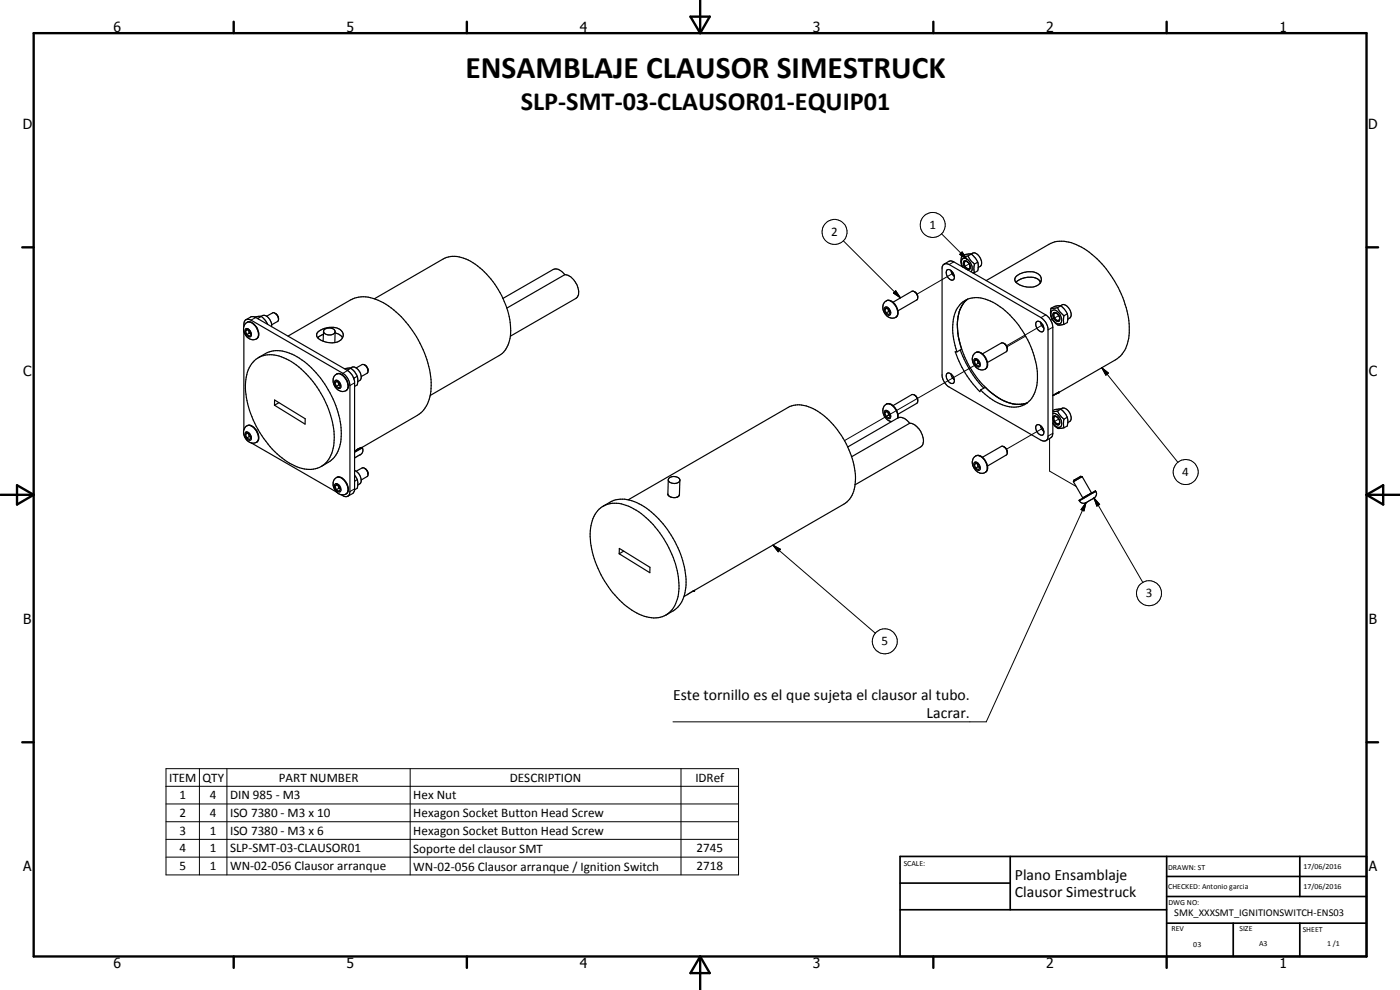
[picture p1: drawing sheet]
<svg xmlns="http://www.w3.org/2000/svg" width="420mm" height="297mm" viewBox="0 0 420 297" stroke-linecap="round" stroke-linejoin="round" font-family="sans-serif">
<g fill="none" stroke="#000" stroke-width=".35">
<path d="M283.4 79.2l-.4 .3-.3 .8v32.5a4.9 4.9 0 0 0 2.1 3.3l27.6 16 .8 .2 .7-.1M283.4 79.2l.6-.1 .8 .3 27.6 15.9a4.7 4.7 0 0 1 2.1 3.4v32.4l-.1 .6-.5 .5M283.4 79.2l1.4-.8 .6-.1 .6 .1 27.8 16.1a4.7 4.7 0 0 1 2.2 3.7v31.8l-.3 1.1-1.8 1.1M288.6 77l-.2 1.4 .4 1.7M289.3 78.4a1.23 1.23 0 0 1 1.7 1l.1 1.2a1.02 1.02 0 0 1-1.1 .3 1.02 1.02 0 0 1-.6-.9l-.3-1zM289.5 78.5a1.32 1.32 0 0 1 1.4 .7 1.32 1.32 0 0 1-.1 1.4 1.54 1.54 0 0 1-1.3-2.1zM290.5 76.8l.8 1.3 1.1 1.1M290.5 76.8l-1.9 .2M291.4 76.2a1.97 1.97 0 0 1 2.9 1.4 1.69 1.69 0 0 1-.7 2.7M291.5 76.2l-1.6 .1-1.3 .7M291.5 76.2l1.1 1.1 .8 1.4M291.5 76.2l-1 .6"/>
<path d="M292.4 79.2l-.1 1.4 .1 1.2M293.4 78.7l.2 1.1-.2 1.4-1 .6M293.4 78.7l-1 .5M73.2 99.4v29.5M73.6 97.2a1.64 1.64 0 0 1 2.8 .2 3.1 3.1 0 0 1 .7 4.2 2.96 2.96 0 0 1-3.4-.9 2.96 2.96 0 0 1-.1-3.5zM73.7 99.4l.4-.6 .8 .4 .4 1.1-.4 .6-.8-.5M73.7 99.4l.4 1M73.8 95.9l.7-.1 .8 .3 27.6 15.9a4.7 4.7 0 0 1 2.1 3.7v31.8l-.2 .8-.4 .6M73.8 95.9l-.5 .8-.1 1.2M74.4 98.9l-.7 .5M74.5 99l.3 .9M74.8 99.9l.5 .2"/>
<path d="M74.8 99.9l-.7 .5M76.4 95.1l27.9 16.1a4.8 4.8 0 0 1 2.1 3.3v32.5M76.4 95.1l-1-.1-1.6 .9M77.4 95.5l.1 .2M77.4 95.5h-.2M78.3 94.9a2.24 2.24 0 0 1 3.1 1.9l.1 1.2M78.4 95l-1.9 .1M78.4 95l1.2 1.1 .7 1.2M78.4 95l-1 .5M82.5 94l-.6-.2-1.9 1.1M82.5 94l.8 .7 .3 1.1M82.5 94l.6 .4 .5 .9"/>
<path d="M83.6 95.8l-.2 .6-1.9 1.1M83.6 95.5v.3M95.5 99.6a5.7 5.7 0 0 1 7-.3 2.25 2.25 0 0 1-2 3.5 5.9 5.9 0 0 1-5.2-1.5 1.17 1.17 0 0 1 .2-1.7zM97.1 99.4l-.1 3M97.2 99a2.05 2.05 0 0 1 3.4 .6 1.96 1.96 0 0 1-3.5-.2zM100.6 99.9l1 .3 1.2 1.1M100.6 99.5l-.1 3.3M150.9 89.5a21.8 21.8 0 0 0-12.4-12.2 7.1 7.1 0 0 0-5.5 .4l-20.7 12M150.9 89.5a19.5 19.5 0 0 1 1.8 13.4 6.4 6.4 0 0 1-2.9 3.8l-20.7 12M169.5 82.4l-17.4 10.1M169.5 82.4a5.3 5.3 0 0 1 4.2 5.1l-.2 1.1-.7 .9-19.6 11.4M169.5 82.4a3.2 3.2 0 0 0-3.5-1.5l-15.1 8.6"/>
<path d="M265.5 90.7a2.12 2.12 0 0 1 3.4 1.1 2.29 2.29 0 0 1-.4 3.6 3.1 3.1 0 0 1-3-1.4 3.1 3.1 0 0 1 0-3.3zM265.5 92.9l.5-.6 .8 .5 .4 1-.4 .6-.8-.5M265.5 92.9l.5 1M266.3 92.5l-.8 .4M266.3 92.5l.4 1M266.7 93.5l.4 .2M266.7 93.5l-.7 .4M274.6 87.6a1.62 1.62 0 0 1 .5 2.4l-5.6 3.3M274.6 87.6l-.6-.3-.4 .1-5.6 3.3M274.6 87.6l.8 1.5M284.1 81.1a1.76 1.76 0 0 1 2.3 1.8v.5a.93 .93 0 0 1-.9 .7 .93 .93 0 0 1-.9-.7 2.33 2.33 0 0 1-.5-2.3zM285.4 81.2l.3 .8 .7 .9"/>
<path d="M287.3 98.2l.3 2.8 1 3.8-1.4 .8M287.3 96.5v1.8M287.4 99l.4 2.7M287.4 95.7l-.1 1.7M287.9 93.5l-.5 2.3M287.9 93.5l-.3 1.4M288.2 92.8l-.3 .7M288.9 80.1a1.73 1.73 0 0 1 .4-2.6 2.98 2.98 0 0 1 2.2 3.9l-.1 .1M289.1 91.1l-1.2 2.4M289.1 91.1l-.7 1.1M290.4 89.8l-1.3 1.3M292.4 81.8l-.4 .1"/>
<path d="M295.9 84.2l18.9-10.9a9.1 9.1 0 0 1 9 .5 30.4 30.4 0 0 1 14.2 18.5 17.3 17.3 0 0 1-.5 12.9 7.2 7.2 0 0 1-2.7 2.7l-17.4 10M304.9 84.7l1.4-1 2.1-.5 2.2 .2 .8 .3 .9 1M305 82.9a5.8 5.8 0 0 1 7.1-.3 2.25 2.25 0 0 1 .1 2.4 2.25 2.25 0 0 1-2.1 1.1 5.9 5.9 0 0 1-5.5-1.9v-.7zM311 96.6a1.61 1.61 0 0 1 2.2 1.5 .9 .9 0 0 1-.2 1.3 .9 .9 0 0 1-1.3-.3 2.28 2.28 0 0 1-.7-2.5zM312.1 84.3l.1 .7M312.2 96.7l.3 .8 .8 1M315.4 92.5a4.2 4.2 0 0 0 2.2 5l1.7-.2M315.7 93.3a1.41 1.41 0 0 1 2.1 .6l.4 .6a2.2 2.2 0 0 1 .1 2.5 2.3 2.3 0 0 1-2.8-2.1l-.1-.7zM316.1 93.9a1.47 1.47 0 0 1 1.9 1.3l-.1 1.1a1.65 1.65 0 0 1-1.9-2.2zM316.4 94.1a1.3 1.3 0 0 1 1.3 .6 1.3 1.3 0 0 1 0 1.4 1.53 1.53 0 0 1-1.3-2zM317.4 92.3l.8 1.3 1.1 1.1M317.4 92.3l-2 .2"/>
<path d="M318.3 91.7a1.78 1.78 0 0 1 2.7 1.1 1.8 1.8 0 0 1-.5 3M318.3 91.7l-1.9 .2-1 .6M318.3 91.7l1.4 1.4 .6 1M318.3 91.7l-.9 .6M319.3 94.7l-.2 1.4 .2 1.2M320.3 94.1l.2 1.3-.2 1.4-1 .5M320.3 94.1l-1 .6M76.3 108.2a8.2 8.2 0 0 1 9.6-.5 28.6 28.6 0 0 1 14.4 24.4 8.8 8.8 0 0 1-4.4 8.2 9.8 9.8 0 0 1-9-1.3 29.2 29.2 0 0 1-13.2-24.2 9.6 9.6 0 0 1 2.6-6.6zM77.5 107.3l2.2-1.2a9.4 9.4 0 0 1 9.4 .9 29.5 29.5 0 0 1 13.3 23.1 9.1 9.1 0 0 1-3.9 8.6l-2.1 1.3M86.4 100.8l18.9-10.8a9 9 0 0 1 8.2 .1 29.8 29.8 0 0 1 14.3 16.9 19.7 19.7 0 0 1 .5 14.2l-1.5 2.2-1.5 1.2-16.6 9.6M97.1 100.3l-1.7 1M100.5 112.6a1.67 1.67 0 0 1 2.7 .3 3.1 3.1 0 0 1 .8 4.2 2.89 2.89 0 0 1-4-2.5 2.22 2.22 0 0 1 .5-2z"/>
<path d="M100.5 114.9l.5-.6 .8 .4 .4 1.1-.4 .6-.8-.5M100.5 114.9l.5 1M101.2 114.4l-.7 .5M101.3 114.5l.4 1M101.7 115.5l.4 .2M101.7 115.5l-.7 .4M104.3 111l.1 .3M104.3 111l-.2 .1M105.2 110.4a2.03 2.03 0 0 1 2.9 1.4 1.72 1.72 0 0 1-.7 2.7M105.3 110.5l-1.9 .1M105.3 110.5l1.2 1 .7 1.4M105.3 110.5l-1 .5"/>
<path d="M106.1 113.3l.1 .2M106.2 113.5v.2M107.2 112.9l.2 .9a1.8 1.8 0 0 1-1 2.2M107.2 112.9l-1 .6M109.6 109.6l-.8-.3-1.9 1.1M109.6 109.6l.8 1.2M109.6 109.6l.5 .5 .3 .9M110.4 110.8l-.1 1.1-1.9 1.1M274.4 118.5l-.8-.1-5.6 3.3M274.4 118.5l.6 .5 .4 1.1M274.4 118.5a1.78 1.78 0 0 1 .7 2.5l-5.6 3.3M284.1 112.1a1.7 1.7 0 0 1 2.3 1.8v.5a.83 .83 0 0 1-.7 .7 .83 .83 0 0 1-.9-.4 2.31 2.31 0 0 1-.7-2.6z"/>
<path d="M285.4 112.2l.3 .8 .7 1M287.2 105.6l-.5-.1a31 31 0 0 0 7.4 12l.2-.5M287.2 105.6a16.5 16.5 0 0 1 .1-13.1 7.3 7.3 0 0 1 10-2.2 27.4 27.4 0 0 1 13.5 18.3 13.6 13.6 0 0 1-1.5 11.4 7.4 7.4 0 0 1-9.2 1.2 18.5 18.5 0 0 1-5.8-4.2M287.8 101.9l.3 1M288.2 105a32.3 32.3 0 0 0 7.1 11.5M288.2 103.6a28.4 28.4 0 0 0 12.8 16.5l2.9 1.1 2.1 .1M292.4 108.4l.4-.6 .9 .4 .3 1.1-.3 .6-.9-.5M292.4 108.4l.4 1M292.6 106a1.68 1.68 0 0 1 2.5 .4 3.6 3.6 0 0 1 1.1 3.9 2.49 2.49 0 0 1-4-1.1 2.59 2.59 0 0 1 .4-3.2zM293.1 107.9l-.7 .5M293.2 108l.4 1M293.6 109l.4 .2"/>
<path d="M293.6 109l-.8 .4M294.3 117l1.4-.8a15 15 0 0 0 9.6 5.1M294.8 106.2l5.7-3.3a1.67 1.67 0 0 1 1.6 .9 1.67 1.67 0 0 1-.1 1.7l-5.6 3.3M301.4 103.1l.9 1.5M317.8 117.6l-.1 .1M317.8 117.6h.1M317.8 117.7l-1.8 1M317.8 117.6v.1M73.2 128.9a1.72 1.72 0 0 1 1.4-1.3 1.72 1.72 0 0 1 1.8 .8 3.1 3.1 0 0 1 .7 4.2l-.7 .3h-.9M73.2 128.9l-.1 .3a3.4 3.4 0 0 0 2.4 3.7M73.7 130.3l.4-.5 .8 .5 .4 1-.4 .6-.8-.5M73.7 130.3l.4 1.1"/>
<path d="M74.4 130l-.7 .3M74.5 130l.3 1M74.8 131l.5 .2M74.8 131l-.7 .4M75.5 132.9l25.5 14.8M82.4 120l9.2 5.6v1.7l-9.2-5.7zM83.7 120.8l-1.3 .8M107.4 134.7l.2 .1M108.1 134.5l-1.7 1M108.1 134.5l-.6 .4M108.2 134.4l-1.8 .9M108.2 134.4h.1"/>
<path d="M108.3 134.4l-.2 .1M108.6 134.2l-.3 .2M108.6 134.2h.1M108.7 134.2a1.75 1.75 0 0 1-1.3 2.6l-1 .6M254.4 134.1a22.6 22.6 0 0 0-12.4-12.3 7 7 0 0 0-5.5 .5l-48 27.7M254.4 134.1a18.7 18.7 0 0 1 1.5 14l-.9 1.6-1.7 1.6-44.9 25.9M265.5 123.9l.5-.6 .8 .5 .4 1-.4 .6-.8-.4M265.5 123.9l.5 1.1M265.5 123.9l.8-.4 .4 1M266.7 124.5l.4 .2M266.7 124.5l-.7 .5M268 121.7a1.86 1.86 0 0 0-2.4-.2 1.86 1.86 0 0 0-.6 2.3 3.1 3.1 0 0 0 2.6 2.7"/>
<path d="M268 121.7a4 4 0 0 1 1.4 3.7M273 127l-17.4 10M273 127a5.3 5.3 0 0 1 3.9 6.5l-.6 .6-19.7 11.4M273 127a3.1 3.1 0 0 0-3.5-1.6l-15.1 8.7M292.3 137.2a1.81 1.81 0 0 1 3 .5 2.94 2.94 0 0 1 .5 3.9 2.86 2.86 0 0 1-4-2.7l.1-.9zM292.4 139.4l.4-.6 .9 .5 .3 1-.3 .6-.9-.4M292.4 139.4l.4 1.1M293.1 139l-.7 .4M293.2 139l.4 1M294.8 137.2l5.7-3.3a1.65 1.65 0 0 1 1.6 .9 1.65 1.65 0 0 1-.1 1.7l-5.6 3.3M301.4 134.2l.6 .6 .3 .8M307.2 121.2l-.7 .1"/>
<path d="M307.2 121.2l-1.3 .1M308.3 120.9l-1.1 .3M311 127.6a1.67 1.67 0 0 1 2.3 1.9 .84 .84 0 0 1-.5 1.1 .84 .84 0 0 1-1.1-.4 2.28 2.28 0 0 1-.7-2.6zM312.2 127.7l.3 .9 .8 .9M316 124.1a2.75 2.75 0 0 1 2.6 3.1v.3a1.08 1.08 0 0 1-.9 .8 1.08 1.08 0 0 1-1.1-.5l-.6-.8M316 127l.6 .8a2.31 2.31 0 0 0 2.7 .6M316.3 124.8a1.77 1.77 0 0 1 1.5 2.6 1.72 1.72 0 0 1-1.5-2.6zM317.4 123.4l.6 1 1.3 1.4M317.4 123.4l-1.4 .2M317.6 125.5a.67 .67 0 0 0-.9-.5 .67 .67 0 0 0-.4 .9 1.17 1.17 0 0 0 1.6 1.1l.1-.6M317.6 125.5l.4 .7M318.3 122.8a2.07 2.07 0 0 1 3 1.7 1.54 1.54 0 0 1-.8 2.3"/>
<path d="M318.3 122.8l-1.5 .1-.8 .3M318.3 122.8l1.4 1.4 .6 1M318.3 122.8l-.9 .6M319.3 125.8l-.2 1.4 .2 1.2M320.3 125.2l.2 1.2-.2 1.4-1 .6M320.3 125.2l-1 .6M100.5 143.7a2.01 2.01 0 0 1 3.2 .8 2.65 2.65 0 0 1 .3 3.6 2.9 2.9 0 0 1-4-2.4 2.25 2.25 0 0 1 .5-2zM100.5 145.9l.5-.6 .8 .5 .4 1-.4 .6-.8-.5M100.5 145.9l.5 1M101.2 145.5l-.7 .4M101.3 145.5l.4 1M101.7 146.5l.4 .2"/>
<path d="M101.7 146.5l-.7 .4M102.4 148.4l1.1 .6 .9-.1M106.4 147l-.4 1-1.6 .9M106.4 141.2a3 3 0 0 1 1.7 3.9l-.7 .4M106.4 142.6l.8 1.3M107.2 143.9l.2 .9a1.8 1.8 0 0 1-1 2.2M107.2 143.9l-.8 .5M109.4 140.5l.2 .1M109.6 140.6l-.8-.2-1.9 1M109.6 140.6l.5 .7 .3 .8M109.6 140.6a1.62 1.62 0 0 1 .5 2.4l-1.7 1M179.8 152.8a7.9 7.9 0 0 1 8.9-.9 28 28 0 0 1 12.9 14.4 19.3 19.3 0 0 1 1.2 14.8 7.1 7.1 0 0 1-9.4 3.8 26.4 26.4 0 0 1-13.9-14.3 20.2 20.2 0 0 1-1.5-15l.6-1.3z"/>
<path d="M181 151.9a8.6 8.6 0 0 1 8.6-1.7 25.1 25.1 0 0 1 13.4 13.2 22.8 22.8 0 0 1 2.4 15.2 7.8 7.8 0 0 1-3.4 4.7l-2.2 1.2M200.6 143.9l-.2 4.5 .6 .6 1.1 .3 1.3-.2 .5-.5 .1-4.5M200.7 143.6a2.12 2.12 0 0 1 3.3 .5 1.96 1.96 0 0 1-3.4-.2zM293.6 140l.4 .2M293.6 140l-.8 .5M322.1 144.5l2.9 4.9M322.1 144.5h.1M324.3 143l-2 1.1-.2 .4M324.3 142.9l.5 .1M324.3 142.9v.1M324.8 143l-2.6 1.5M324.8 143l2.8 4.9"/>
<path d="M325 149.5a1.07 1.07 0 0 0-1.1 .8l.9 .7 1.1-.2M325 149.5l3.7-2.2a1.25 1.25 0 0 1-.1 2l-2.6 1.5M325 149.4l-.1 .1M326 150.8h-.1M327.6 147.9h.1M327.7 147.9h-.1M185.9 164.5l9.2 5.7-.1 1.6-9.2-5.6zM187.2 165.4l-1.4 .8M208.1 177.3l-.2 .1M208.2 177.3l-2.9 1.7M208.4 177.2l-.2 .1"/>
</g>
<g fill="none" stroke="#000" stroke-width=".3">
<path d="M253.1 72.3l17.1 17.1M282.6 70.1l7.5 7.6M286.2 78.6l-1.4 .8M288 76.3l.7-.7 1.4 2.1zM288.7 75.6l1.4 2.1-2.1-1.4zM290.9 79.2l-1.8 1M73.6 98.8l.3-.2a1.58 1.58 0 0 1 1.4 .8 1.58 1.58 0 0 1-.2 1.7 1.81 1.81 0 0 1-1.5-2.3zM74.1 96.8a2.78 2.78 0 0 1 3.2 2.3 2.14 2.14 0 0 1-.3 2.6M76.7 95.2l-1.4 .9M265.5 92.3l.1-.1a1.1 1.1 0 0 1 1.6 .9l.1 1.2-.6 .3a1.98 1.98 0 0 1-1.3-2.1zM266 90.3a2.78 2.78 0 0 1 3.1 2.3 2.14 2.14 0 0 1-.3 2.6M268.1 87.9l.7-.7 1.4 2.2z"/>
<path d="M268.8 87.2l1.4 2.2-2.1-1.5zM286.1 82l-10.9 6.3M313 97.5l-11 6.3M313.8 94.5l-1.4 .8M316 98.2l-1.5 .8M317.7 94.7l-2.4 1.4M100.5 114.3l.1-.1a1.25 1.25 0 0 1 1.7 1.1l.1 .5a.69 .69 0 0 1-.6 .8 .69 .69 0 0 1-.8-.5l-.6-.9zM101 112.3a2.37 2.37 0 0 1 2.8 1.6 2.58 2.58 0 0 1 0 3.3M104.3 111.2l-1.4 .8M106.4 114.9l-1.4 .8M292.4 107.7a1.6 1.6 0 0 1 1.8 1.9l-.1 .3a1.51 1.51 0 0 1-1.6-.5 1.51 1.51 0 0 1-.2-1.6zM292.5 109.6l-39.1 22.6"/>
<path d="M292.8 105.8a3 3 0 0 1 3.3 2.7 1.81 1.81 0 0 1-.4 2.2M307.8 100.8l-5.6 3.3M330.7 110.3l1.9 1.6-.7 .7zM330.7 110.3l22.8 28.4M73.7 129.7a1.5 1.5 0 0 1 1.5 .7 1.5 1.5 0 0 1-.1 1.7 1.7 1.7 0 0 1-1.4-2.4zM74.1 127.8a2.87 2.87 0 0 1 3.2 2.4 2.09 2.09 0 0 1-.3 2.5M107.4 134.8l-1 .6M108.7 134.4h.1M108.7 134.4l-2.3 1.3M265.6 123.2a1.59 1.59 0 0 1 1.5 2.4 1.61 1.61 0 0 1-1.5-2.4zM266 121.3a3.2 3.2 0 0 1 3.4 3.2l-.1 1M292.4 138.7a1.52 1.52 0 0 1 1.6 .7 1.52 1.52 0 0 1 0 1.7 1.62 1.62 0 0 1-1.6-2.4z"/>
<path d="M292.8 136.8a3.2 3.2 0 0 1 3.4 3.2v.9l-.5 .8M313 128.5l-11 6.3M315 131.6v9.8l8 4.6M316 130l-1.5 .9M317.7 125.7l-1.7 1M100.5 145.3l.2-.2a1.51 1.51 0 0 1 1.4 .9 1.51 1.51 0 0 1-.2 1.6 1.79 1.79 0 0 1-1.4-2.3zM101 143.3a3.1 3.1 0 0 1 3.3 2.7 2.04 2.04 0 0 1-.5 2.2M106.4 146.7l-1.4 .8M324.9 149.4h.1M325.9 150.8l-.6 2.5-.9-.4zM325.9 150.8l-29.9 65.8h-94M327.5 147.9l-2.5 1.5"/>
<path d="M327.5 147.9h.1M328.3 149.4l1.7 1.9-.8 .5zM328.3 149.4l14.7 25.4M328.8 147.4h.1M328.8 147.4l-4.9 2.9M232 163.6l2.2 1.2-.7 .8zM232 163.6l30.7 26.4M49.8 230.6h171.8v31.9h-171.8zM49.8 235.9h171.8M59.8 230.6v31.9M68.1 230.6v31.9M123.1 230.6v31.9"/>
<path d="M204.4 230.6v31.9M49.8 241.2h171.8M49.8 246.5h171.8M49.8 251.8h171.8M49.8 257.2h171.8"/>
<circle cx="250.5" cy="69.6" r="3.7"/>
<circle cx="279.9" cy="67.5" r="3.8"/>
<circle cx="355.8" cy="141.6" r="3.8"/>
<circle cx="344.8" cy="178" r="3.7"/>
<circle cx="265.5" cy="192.4" r="3.8"/>
</g>
<g fill="#000">
<circle cx="76.5" cy="95.1" r=".18"/>
<circle cx="317.8" cy="117.6" r=".18"/>
<circle cx="328.3" cy="149.4" r=".18"/>
<circle cx="328.7" cy="147.3" r=".18"/>
<circle cx="208.4" cy="177.2" r=".18"/>
</g>
<g fill="none" stroke="#000" stroke-width=".71">
<path d="M10.1 9.9h400v277.1h-400zM70.1 6.5v3.4M140.1 6.5v3.4M207.2 5h5.8l-2.9 4.9zM210.1 0v9.9M280.1 6.5v3.4M350.1 6.5v3.4M6.7 74.2h3.4M410.1 74.2h3.5M.1 148.5h10M5.1 145.6l5 2.9-5 2.9zM410.1 148.5h10"/>
<path d="M410.1 148.5l5-2.9v5.8zM6.7 222.7h3.4M410.1 222.7h3.5M70.1 287v3.4M140.1 287v3.4M210.1 287v10M210.1 287l2.9 5h-5.8zM280.1 287v3.4M350.1 287v3.4"/>
</g>
<path d="M270.1 257h140v30h-140zM303.2 257v16M350.1 257v30M390.1 257v12M270.1 265h33.1M270.1 273h80M350.1 277h60M350.1 269h60M350.1 263h60M370.1 277v10M390.1 277v10" fill="none" stroke="#000" stroke-width=".51"/>
<path d="M288.7 75.6l1.4 2.1-2.1-1.4zM268.8 87.2l1.4 2.2-2.1-1.5zM330.7 110.3l1.9 1.6-.7 .7zM325.9 150.8l-.6 2.5-.9-.4zM328.3 149.4l1.7 1.9-.8 .5zM232 163.6l2.2 1.2-.7 .8z" fill="#000"/>
<text font-size="9.4" x="139.7" y="23.5">ENSAMBLAJE CLAUSOR SIMESTRUCK</text>
<text font-size="7.9" x="156.3" y="33">SLP-SMT-03-CLAUSOR01-EQUIP01</text>
<g font-size="4.7">
<text x="202" y="210.1">Este tornillo es el que sujeta el clausor al tubo.</text>
<text x="278.1" y="215.4">Lacrar.</text>
<text x="304.6" y="263.9">Plano Ensamblaje</text>
<text x="304.6" y="269.3">Clausor Simestruck</text>
</g>
<g font-size="4.2">
<text x="34" y="9.6">6</text>
<text x="104" y="9.6">5</text>
<text x="174" y="9.6">4</text>
<text x="244" y="9.6">3</text>
<text x="314" y="9.6">2</text>
<text x="384" y="9.6">1</text>
<text x="6.8" y="38.7">D</text>
<text x="410.6" y="38.7">D</text>
<text x="7" y="112.9">C</text>
<text x="410.8" y="112.9">C</text>
<text x="7" y="187.1">B</text>
<text x="410.8" y="187.1">B</text>
<text x="7" y="261.4">A</text>
<text x="410.8" y="261.4">A</text>
<text x="34" y="290.4">6</text>
<text x="104" y="290.4">5</text>
<text x="174" y="290.4">4</text>
<text x="244" y="290.4">3</text>
<text x="314" y="290.4">2</text>
<text x="384" y="290.4">1</text>
</g>
<g font-size="3.9">
<text x="249.5" y="70.9">2</text>
<text x="278.9" y="68.8">1</text>
<text x="354.8" y="142.9">4</text>
<text x="343.9" y="179.2">3</text>
<text x="264.5" y="193.7">5</text>
<text x="50.7" y="234.5">ITEM</text>
<text x="53.8" y="239.8">1</text>
<text x="60.8" y="234.5">QTY</text>
<text x="63" y="239.8">4</text>
<text x="69" y="239.9">DIN 985 - M3</text>
<text x="83.7" y="234.5">PART NUMBER</text>
<text x="124" y="239.8">Hex Nut</text>
<text x="153" y="234.5">DESCRIPTION</text>
<text x="208.7" y="234.6">IDRef</text>
<text x="53.8" y="245.2">2</text>
<text x="63" y="245.2">4</text>
<text x="69" y="245.2">ISO 7380 - M3 x 10</text>
<text x="124" y="245.2">Hexagon Socket Button Head Screw</text>
<text x="53.8" y="250.5">3</text>
<text x="63" y="250.5">1</text>
<text x="69" y="250.5">ISO 7380 - M3 x 6</text>
<text x="124" y="250.6">Hexagon Socket Button Head Screw</text>
<text x="53.8" y="255.8">4</text>
<text x="63" y="255.8">1</text>
<text x="69" y="255.8">SLP-SMT-03-CLAUSOR01</text>
<text x="124" y="255.9">Soporte del clausor SMT</text>
<text x="209" y="255.8">2745</text>
<text x="53.8" y="261.1">5</text>
<text x="63" y="261.1">1</text>
<text x="69" y="261.2">WN-02-056 Clausor arranque</text>
<text x="124" y="261.2">WN-02-056 Clausor arranque / Ignition Switch</text>
<text x="209" y="261.1">2718</text>
</g>
<text font-size="3.1" x="352.4" y="275">SMK_XXXSMT_IGNITIONSWITCH-ENS03</text>
<g font-size="2.4">
<text x="271.2" y="259.7">SCALE:</text>
<text x="350.6" y="260.9">DRAWN: ST</text>
<text x="391.2" y="260.6">17/06/2016</text>
<text x="350.6" y="266.8">CHECKED: Antonio garcia</text>
<text x="391.2" y="266.7">17/06/2016</text>
<text x="350.6" y="271.4">DWG NO:</text>
<text x="351.6" y="279.3">REV</text>
<text x="372" y="279.4">SIZE</text>
<text x="391" y="279.6">SHEET</text>
<text x="358.1" y="284.1">03</text>
<text x="377.9" y="283.8">A3</text>
<text x="398.3" y="283.8">1 /1</text>
</g>
</svg>
